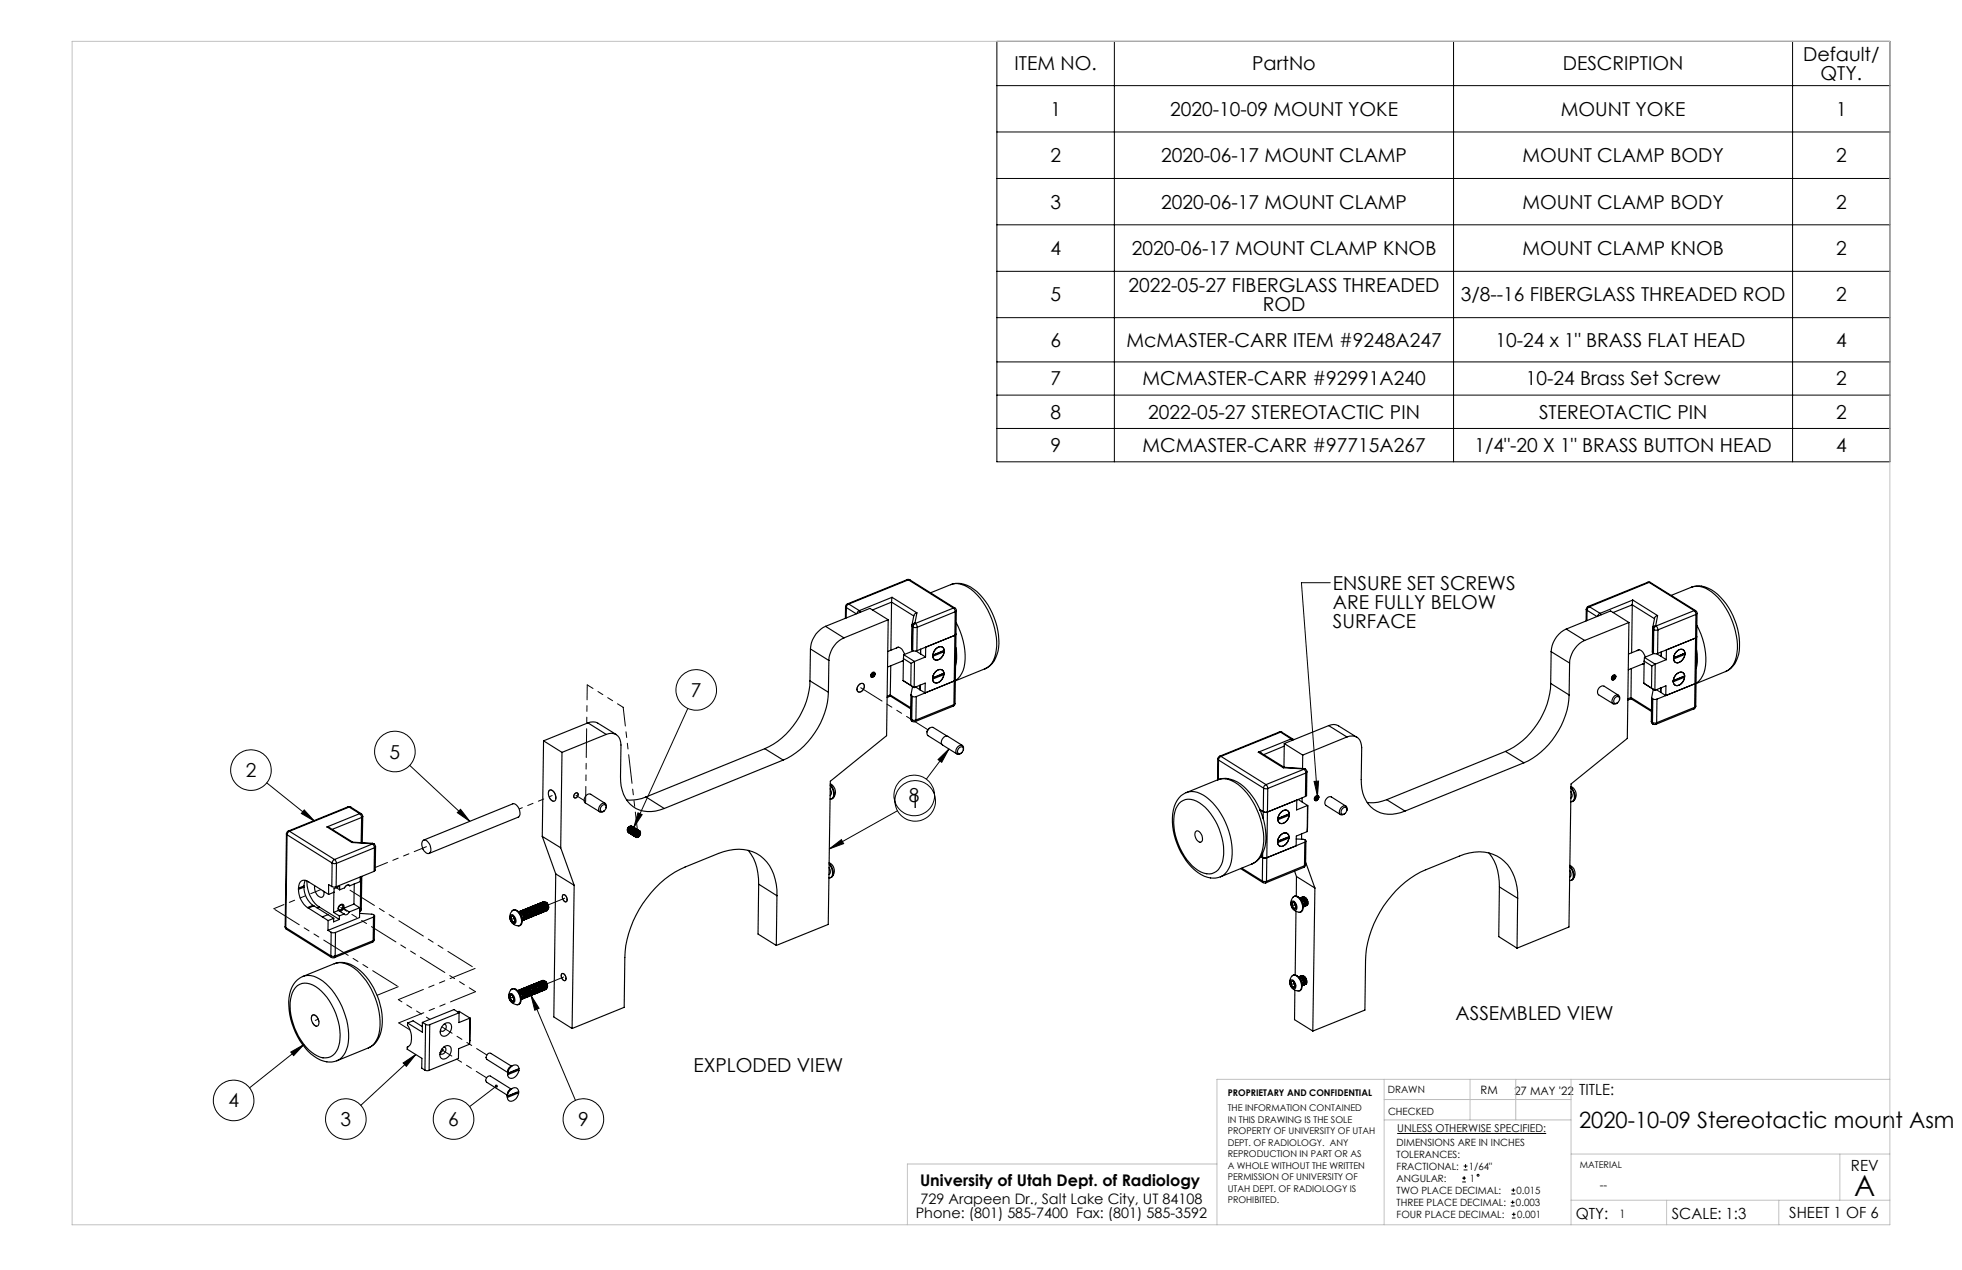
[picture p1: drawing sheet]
<svg xmlns="http://www.w3.org/2000/svg" width="432mm" height="279mm" viewBox="0 0 432 279" stroke-linecap="round" stroke-linejoin="round" font-family="sans-serif">
<g fill="none" stroke="#000" stroke-width=".22">
<path d="M219.4 9.1h196.5v92.5h-196.5zM219.4 18.8h196.5M245.3 9.1v92.5M319.9 9.1v92.5M394.5 9.1v92.5M219.4 29h196.5M219.4 39.3h196.5M219.4 49.5h196.5M219.4 59.7h196.5M219.4 69.9h196.5M219.4 79.6h196.5M219.4 86.9h196.5"/>
<path d="M219.4 94.3h196.5M292.8 128.2h-6.4l3.5 47M151.4 155.9l-11.9 26.1M58.7 172.2l10.5 8.5M67 178.2l2.2 2.5-2.9-1.7zM90.2 168.4l13.2 12.3M101.4 178l2 2.7-2.8-1.9zM140.4 178.8l.9 .4-1.8 2.8zM197.5 178.4l-15 8.4M206.4 167.1l2.4-2.3-1.5 2.9zM208.8 164.8l-4.9 6.6M289.2 171.9l1-.1-.3 3.4z"/>
<path d="M182.5 186.8l2.7-2.1 .5 .9zM116.9 219l1.7 2.8-.9 .4zM116.9 219l9.7 23.1M64 231.5l2.9-1.7-2.3 2.4zM66.9 229.8l-12 9.5M88.7 233.9l2.8-1.9-2.1 2.6zM91.5 232l-12.1 11.2M109.3 238.9l-5.9 4.6M307.5 249.4h32.8M321.8 259.2h.8M322.1 257.4h.9M322.1 256.5h.9"/>
<path d="M322.2 258.8v.8M322.5 256.1v.9M321.8 260h.8M332.5 265.3h.8M332.5 264.5h.8M332.6 262.7h.9M332.6 261.8h.9M332.7 268h.9M332.7 267.2h.9M332.9 264.1v.8M333.1 261.4v.9M333.2 266.7v.9"/>
<circle cx="153.2" cy="151.8" r="4.5"/>
<circle cx="55.2" cy="169.4" r="4.5"/>
<circle cx="86.9" cy="165.3" r="4.5"/>
<circle cx="201.2" cy="175" r="4.5"/>
<circle cx="201.4" cy="176.2" r="4.5"/>
<circle cx="51.4" cy="242.1" r="4.5"/>
<circle cx="76.1" cy="246.2" r="4.5"/>
<circle cx="99.8" cy="246.2" r="4.5"/>
<circle cx="128.4" cy="246.2" r="4.5"/>
<circle cx="325.3" cy="258.6" r=".2"/>
</g>
<g fill="none" stroke="#c0c0c0" stroke-width=".22">
<path d="M15.9 9.1h400v260.4h-400zM304.6 237.5v32M323.5 237.5v8.9M333.6 237.5v8.9M345.8 237.5v32M415.9 237.5h-148.1v32M267.8 256.1h-68.1v13.4M304.6 246.4h41.2M304.6 241.9h41.2M345.8 253.9h70.1M404.9 253.9v10.2M345.8 264.1h70.1"/>
<path d="M366.8 264.1v5.4M391.5 264.1v5.4"/>
</g>
<path d="M182.5 186.8l2.7-2.1 .5 .9zM67 178.2l2.2 2.5-2.9-1.7zM101.4 178l2 2.7-2.8-1.9zM140.4 178.8l.9 .4-1.8 2.8zM64 231.5l2.9-1.7-2.3 2.4zM88.7 233.9l2.8-1.9-2.1 2.6zM109 238.7a.34 .34 0 0 0-.1 .4 .34 .34 0 0 0 .5 .1 .34 .34 0 0 0 .1-.4l-.2 .1 .2-.2zM206.4 167.1l2.4-2.3-1.5 2.9zM116.9 219l1.7 2.8-.9 .4zM289.2 171.9l1-.1-.3 3.4z" fill="#000"/>
<g fill="none" stroke="#000" stroke-width=".25">
<path d="M181.7 137.8a5.8 5.8 0 0 0-3.3 5M181.7 137.8l4 2.5M186.1 133.5l.2 .2M186.1 133.5v2.5M186.3 133.7l2.2 1.3M186.3 133.7l-.1 2.3M186.5 132.9l-.2 .1-.2 .5M186.5 132.9h.3M186.8 132.9l-.3 .2-.2 .6M186.8 132.9l2.3 1.4M189.1 134.3l-.5 .7M189.1 134.3l.3 .4"/>
<path d="M195.5 136.3l-.4 25.6-12.4 10-.4 31.5-11.4 4.6M195.5 136.3l-9.8 4M195.5 136.3l-4-2.5-9.8 4M196.2 132.5l-.1 10.6M196.2 132.5l4.9 3M196.2 132.5l-4.2 1.7M196.3 131.4l-.1 1.1M196.3 131.4l5.5 3.4M196.3 131.4l-7.2 2.9M199.6 127.5l.6 .1M199.6 127.5l.3 .1M199.6 127.5l-13.1 5.4"/>
<path d="M199.9 127.6h.3M199.9 127.6l-13.1 5.3M199.9 127.6l9.9 6.2M200.2 127.6l9.9 6.2M200.7 137.5v.2M200.7 137.7l-.1 5.2 .2 .2M200.7 137.7l.1 .2M200.8 137.9h.1M200.8 137.9v5.2M200.9 137.9l1 .1M200.9 137.9v5.2M201.4 137.1l-.4 .3-.2 .5"/>
<path d="M201.4 137.1l-.5 .1-.2 .3M201.4 137.1v.1M201.4 137.2l.4 .3 .1 .5M201.4 137.2l-.4 .4-.1 .3M201.8 134.8l-.6 .5-.5 2.2M201.8 134.8l-.4 2.3M201.9 138l-.1 5.2M209.2 128.6a5.2 5.2 0 0 1 5.2 1.6 16.1 16.1 0 0 1 4.7 13.7 4.1 4.1 0 0 1-2.4 3.2M209.2 128.6l-4.4 1.8M209.3 128.6a5.4 5.4 0 0 1 5.7 1.5 15.3 15.3 0 0 1 4.6 13.2 5 5 0 0 1-2.9 3.8M209.8 133.8l.4 .8M209.8 133.8h.3"/>
<path d="M209.8 133.8l-8.4 3.4M210.1 133.8l.4 .5M210.2 134.6l-.3 20.4M210.2 134.6l-8.3 3.4M210.4 139.5l-.1 .2-8.5 3.5M210.4 137a14.5 14.5 0 0 1 1.6 10.5 4.6 4.6 0 0 1-1.7 2.3l6.4-2.7M210.5 134.3l-.3 .3M210.5 134.3l-.3 20.5M344.7 138.4a5.8 5.8 0 0 0-3.3 5M344.7 138.4l4.1 2.5M349.1 134.1l.2 .2M349.1 134.1v2.5"/>
<path d="M349.3 134.3l2.2 1.3M349.3 134.3v2.2M349.5 133.4l-.4 .7M349.5 133.4l.3 .1M349.8 133.5l-.3 .2-.2 .6M349.8 133.5l2.3 1.4M352.1 134.9l-.5 .7M352.1 134.9l.3 .4M358.5 136.9l-9.7 4M358.5 136.9l-.4 25.6-12.3 10-.5 31.4-11.4 4.7M358.5 136.9l-4-2.5-9.8 4M359.2 133.1l-.1 10.5"/>
<path d="M359.2 133.1l4.9 3M359.2 133.1l-4.2 1.7M359.3 132l-.1 1.1M359.3 132l5.5 3.4M359.3 132l-7.2 2.9M362.7 128.1l.6 .1M362.7 128.1h.2M362.7 128.1l-13.2 5.3M362.9 128.1l.4 .1M362.9 128.1l-13.1 5.4M362.9 128.1l10 6.2M363.3 128.2l9.9 6.1"/>
<path d="M363.7 138.1v.2M363.7 138.3l-.1 5.2 .2 .2M363.7 138.3l.2 .2M363.9 138.5h.1M363.9 138.5l-.1 5.2M364 138.5l.9 .1M364 138.5l-.1 5.2M364.4 137.7l-.3 .2-.2 .6M364.4 137.7l-.4 .1-.3 .3M364.4 137.7h.1M364.5 137.7l.2 .3 .2 .6M364.5 137.7l-.4 .3-.1 .5"/>
<path d="M364.8 135.4l-.4 .2-.2 .3-.5 2.2M364.8 135.4l-.4 2.3M364.9 138.6l-.1 5.2M372.3 129.2a5.1 5.1 0 0 1 5.1 1.6 16.1 16.1 0 0 1 4.7 13.7 4.3 4.3 0 0 1-2.3 3.2M372.3 129.2l-4.5 1.8M372.3 129.2a5.8 5.8 0 0 1 6.3 2.2 15.1 15.1 0 0 1 4.1 12.5 5.1 5.1 0 0 1-2.9 3.8M372.9 134.3l.3 .9M372.9 134.3h.3M372.9 134.3l-8.4 3.4M373.2 134.3l.3 .6M373.2 135.2l-.2 20.4M373.2 135.2l-8.3 3.4"/>
<path d="M373.5 137.6a14.5 14.5 0 0 1 1.5 10.5 4.3 4.3 0 0 1-1.7 2.2M373.5 134.9l-.3 .3M373.5 134.9l-.3 20.4M129.4 159a2.54 2.54 0 0 1 2.2 .1l4 2.5M129.4 159l4 2.6M129.4 159l-9.8 4M178.3 149.8a17.5 17.5 0 0 1-10 14.9M178.3 149.8l4 2.5M178.4 142.8l4 2.5M178.4 142.8l-.1 7M182.3 152.3a17.6 17.6 0 0 1-9.9 14.9M182.4 145.3l-.1 7"/>
<path d="M185.7 140.3a5.8 5.8 0 0 0-3.3 5M189 150.7a.66 .66 0 0 1 .9-.3 .66 .66 0 0 1 .3 .9l-.2 .4a.71 .71 0 0 1-.7 .6 .71 .71 0 0 1-.7-.6v-.4zM191.7 148.6l.2 .2M191.8 148.2a.46 .46 0 0 1 .8-.1 .62 .62 0 0 1-.2 .7 .62 .62 0 0 1-.7 0zM191.8 148.4l-.1 .2M191.8 148.6h-.1M192 148.4l-.2 .2M192 148.4l.3 .3M192.1 148.1l-.3 .5M192.2 148l.2 .2M192.2 148l-.3 .2-.2 .4M192.2 148l-.3 .1"/>
<path d="M192.3 148.7l-.4 .1M192.4 148.2l-.1 .5M192.4 148.2l-.3-.2-.1 .4M192.6 148.3a.91 .91 0 0 1-.9 .7M195.9 152.9l.1 .2M195.9 152.9l4.5 2.8M195.9 152.9l-.6 .3M196 153.1l4.4 2.9M196 153.1l-.8 .4M196 146.5l-.1 6.4M197.3 142.6a1 1 0 0 1 1.5 .7l.3 .7M197.7 142.4l-2.3 .9"/>
<path d="M198.8 149.7l2.4 1.6M198.8 149.7v.1M198.8 145.4l-.3 .1M198.8 145.3l-3.5 1.5M198.8 144.9l1.7 1M198.8 144.9v4.8M198.9 144l-.1 .9M198.9 144l2.4 1.5M200.4 158.1l.3 .5M200.4 158.1l.2 .2M200.5 152.9l-.1 5.2M200.5 145.9l-.1 4.9 .8 .5"/>
<path d="M200.6 158.3l.1 .3M200.6 158.3l.1 .1M200.6 153.1v5.2M200.6 153.1l.1 .1M200.7 158.4h.9M200.7 158.4l.1 .3M200.7 153.2h.9M200.7 158.6l.1 .1M200.7 153.2v5.2M200.8 143.1h.1M200.8 158.7l.6 .1M200.8 151.1l-.3 1.8 .1 .2"/>
<path d="M200.9 143.1l.9 .1M201 143.2l-2.1 .8M201.2 151.3l2.4-1v2.1M201.3 145.5l-.1 5.8M201.3 145.5l-.8 .4M201.5 151.1l1 .7M201.6 158.4l-.2 .4M201.6 143.2l1 .7M201.6 153.2v5.2M202.5 151.8l1.1 .6M202.5 150.7v1.1M202.6 143.9l1.1 .6"/>
<path d="M202.6 142.8v1.1M203.7 144.5l-2.4 1M203.7 142.4v2.1M205.2 149.1v.1M205.2 149.2v.2M205.3 144.1v.1M205.3 144.2v.2M205.8 147.9a1.07 1.07 0 0 1 1.6-.5 1.07 1.07 0 0 1 .1 1.6 1.47 1.47 0 0 1-2 1 1.7 1.7 0 0 1 .3-2.1zM205.8 147.9a1.03 1.03 0 0 1 1.1-.6 1.03 1.03 0 0 1 .9 .8l-2.6 1 .1-.4zM205.8 142.9a1.08 1.08 0 0 1 1-.6 1.08 1.08 0 0 1 1 .6 2 2 0 0 1-2 2.3 1.49 1.49 0 0 1 0-2.3zM205.9 142.8a1.02 1.02 0 0 1 1-.6 1.02 1.02 0 0 1 .9 .9l-2.5 1zM207.3 148.3v.1"/>
<path d="M207.3 148.4h.4M207.3 148.4l-2.1 .8M207.4 143.3h.1M207.4 143.3l.4 .1M207.4 143.3l-2.1 .9M207.7 148.4a1.67 1.67 0 0 1-2.2 1.7l-.3-.7M207.7 148.4l-2.5 1M207.8 143.4a1.64 1.64 0 0 1-2.2 1.6l-.3-.6M207.8 143.4l-2.5 1M209.8 155.4l-8.4 3.4M209.9 155l-.1 .4M209.9 155l-8.3 3.4"/>
<path d="M210 149.8l-6.4 2.6M210 149.8l-8.4 3.4M210.2 154.8l-.1 .3-.3 .3M210.2 154.8l-.3 .2M210.3 149.6l-.3 .2M210.4 142.4l.1 2.6-.2 1.5M292.4 159.6a2.25 2.25 0 0 1 2.2 .1l4 2.5M292.4 159.6l4 2.5M292.4 159.6l-9.8 4M341.3 150.4a17.5 17.5 0 0 1-10 14.9M341.3 150.4l4 2.5M341.4 143.4l4 2.5"/>
<path d="M341.4 143.4l-.1 7M345.3 152.9a17.7 17.7 0 0 1-9.9 14.9M345.4 145.9l-.1 7M348.8 140.9a5.9 5.9 0 0 0-3.4 5M354.8 149.2l.2 .2M354.8 149v.2M354.8 149.2h.1M355 148.6l.3-.2a.59 .59 0 0 1 .2 .9 .59 .59 0 0 1-.8 .1v-.4zM355 149l-.2 .2M355 149l.3 .2M355.1 148.7l-.3 .5M355.2 148.6l.3 .2"/>
<path d="M355.2 148.6l-.3 .2-.1 .4M355.2 148.6l-.2 .1M355.3 149.2l-.3 .2M355.5 148.8l-.2 .4M355.5 148.8l-.4-.2-.1 .4M355.6 153.4l.2-.2a.46 .46 0 0 1 .6 .6v.3a.68 .68 0 0 1-.5 .6 .68 .68 0 0 1-.7-.2v-.6zM355.6 148.9a.81 .81 0 0 1-.8 .6M356.2 153l-3.2-2a1.23 1.23 0 0 0-1.2 .5 1.23 1.23 0 0 0 0 1.4l3.2 1.9M356.4 153.9a.7 .7 0 0 0-.3-1 .7 .7 0 0 0-.9 .4l-.2 .3a.74 .74 0 0 0-.2 .9 .74 .74 0 0 0 .9 .3l.3-.2M359 153.5v.2M359 153.5l4.5 2.8M359 153.5l-.8 .2"/>
<path d="M359 153.7l4.5 2.8M359 153.7l-.8 .3M359 147.1v6.4M360.3 143.2a.96 .96 0 0 1 1.5 .6l.3 .8M360.8 142.9l-2.4 1M361.8 150.3l1.7 1.1M361.8 150.3l2.4 1.6M361.8 146l-.3 .1M361.8 145.9l-3.4 1.5M361.8 145.5l1.7 1M361.8 145.5v4.8M361.9 144.6l-.1 .9"/>
<path d="M361.9 144.6l2.4 1.5M363.4 158.7l.3 .5M363.4 158.7l.2 .2M363.5 151.4l.7 .5M363.5 153.5l-.1 5.2M363.5 146.5v4.9M363.6 158.9l.1 .3M363.6 158.9h.1M363.6 153.7v5.2M363.6 153.7l.1 .1M363.7 158.9l.9 .1M363.7 158.9l.1 .4"/>
<path d="M363.7 153.8h1M363.7 159.2l.1 .1M363.7 153.8v5.1M363.8 143.7h.1M363.8 159.3h.6M363.9 151.6l-.4 1.9 .1 .2M363.9 143.7l.3 .1h.6M364 143.8l-2.1 .8M364.2 151.9l2.4-1v2.1l-1.1-.7M364.3 146.1l-.1 5.8M364.3 146.1l-.8 .4M364.5 151.7l1 .6"/>
<path d="M364.6 159l-.2 .3M364.6 143.8l1 .6M364.7 153.8l-.1 5.2M365.5 151.3v1M365.6 144.4l1.1 .7M365.6 143.4v1M366.7 145.1l-2.4 1M366.7 143v2.1M368.3 149.7v.1M368.3 149.8l-.1 .2M368.3 144.7h.1M368.3 144.7v.3"/>
<path d="M368.8 148.5a1.08 1.08 0 0 1 1-.6 1.08 1.08 0 0 1 .9 .6 1.95 1.95 0 0 1-1.9 2.3 1.45 1.45 0 0 1 0-2.3zM368.8 148.4a1.02 1.02 0 0 1 1.1-.6 1.02 1.02 0 0 1 .9 .9l-2.5 1zM368.9 143.5a1.03 1.03 0 0 1 .9-.7 1.03 1.03 0 0 1 1 .7 1.94 1.94 0 0 1-2 2.3 1.45 1.45 0 0 1 .1-2.3zM369.2 143.1a.92 .92 0 0 1 1-.2 .92 .92 0 0 1 .6 .8l-2.5 1a2.36 2.36 0 0 1 .9-1.6zM370.3 148.9h.1M370.3 148.9l.4 .1M370.3 148.9l-2 .9M370.4 143.9h.1M370.4 143.9l.4 .1M370.4 143.9l-2.1 .8M370.7 149a1.64 1.64 0 0 1-2.2 1.6l-.3-.6M370.7 149l-2.5 1"/>
<path d="M370.8 144a1.94 1.94 0 0 1-1.9 1.8l-.3-.2-.3-.6M370.8 144l-2.5 1M372.8 156l-8.4 3.3M373 155.6l-.2 .4M373 155.6l-8.4 3.4M373 150.4l-8.3 3.4M373.2 155.3l-.1 .4-.3 .3M373.2 155.3l-.2 .3M373.3 150.2l-.3 .2zM373.4 142.9l.2 2.7-.3 1.5M373.4 140.1l-.2 .3-8.4 3.4M379.8 147.7l-6.5 2.7"/>
<path d="M76.6 177.5l.6 .1M76.6 177.5l.2 .1M76.6 177.5l-13.2 5.3M76.8 177.6h.4M76.8 177.6l-13.1 5.3M76.8 177.6l2.4 1.4M77.2 177.6l2.3 1.4M79.2 179l.4 .8M79.2 179h.3M79.2 179l-7.2 2.9M79.5 179l.3 .6M79.6 179.8l-6.5 2.7"/>
<path d="M79.6 179.8l-.1 5.6M79.8 179.6l-.2 .2M79.8 179.6l-.1 5.8M119.6 163l4.1 2.5M119.6 163l-.3 21M120.9 173.9a1.37 1.37 0 0 1 1.4 1.7 .57 .57 0 0 1-.3 .6 .57 .57 0 0 1-.7-.2l-.4-.6-.2-.7zM123.7 165.5l-.3 21M126.6 174.6l.3-.2a.59 .59 0 0 1 .2 .8 .59 .59 0 0 1-.8 .2v-.4zM132.5 177.2a.52 .52 0 0 1 .8 0 .96 .96 0 0 1-1 1.3 .82 .82 0 0 1 .2-1.3zM133.2 176.7a1.17 1.17 0 0 0-1.2 .6 1.17 1.17 0 0 0 .1 1.4l.6-.1 .3-.2M133.2 176.7l.3 .5-.1 .5M133.2 176.7l-3.2-2a1.24 1.24 0 0 0-1.2 .6 1.24 1.24 0 0 0 0 1.3l3.2 2"/>
<path d="M133.4 161.6a2.22 2.22 0 0 1 2.4 .1 2.22 2.22 0 0 1 .9 2.2l-.1 7a6.9 6.9 0 0 0 5 7.5 8 8 0 0 0 4.6-.5M133.4 161.6l-9.7 3.9M142.2 175.3a8.5 8.5 0 0 1-4.3 .7M142.2 175.3l4 2.6M168.3 164.7l4.1 2.5M168.3 164.7l-26.1 10.6M172.4 167.2l-26.2 10.7M182.7 172.8a2.33 2.33 0 0 1 .4 2.9l-.4 .1M182.7 173.5v.1a1.01 1.01 0 0 1 0 1.4M182.7 172.4a1.97 1.97 0 0 1 .7 3.1M182.7 172.6a2.52 2.52 0 0 1 .6 3l-.3 .2M204.5 160.2l-.5 .8"/>
<path d="M208.4 161.9l-3-1.8a1.15 1.15 0 0 0-1.2 .5 1.15 1.15 0 0 0 .1 1.3l3 1.9M211 164.7a.59 .59 0 0 1 1-.1l-.1 .5a.67 .67 0 0 1-.4 .7 .67 .67 0 0 1-.8-.2zM211.8 164l-3.2-2a1.22 1.22 0 0 0-1.2 .6 1.22 1.22 0 0 0 0 1.3l3.2 2M212 165a.72 .72 0 0 0-.3-1 .72 .72 0 0 0-1 .3 1.06 1.06 0 0 0 0 1.6l.9-.2M259.5 176.8a3.3 3.3 0 0 1 4.4-.2 13.4 13.4 0 0 1 5.2 12.9 3.3 3.3 0 0 1-5.4 2 13.5 13.5 0 0 1-5.1-13l.2-.6zM259.9 175a3.9 3.9 0 0 1 5-.1 15.6 15.6 0 0 1 6.1 14.8 4.1 4.1 0 0 1-3.5 3.5 7.8 7.8 0 0 1-6.5-3.9 14.5 14.5 0 0 1-2.6-11.9 5.7 5.7 0 0 1 1.5-2.4zM261.1 174.4l6.9-2.8a5 5 0 0 1 5.2 1.5 16.1 16.1 0 0 1 4.7 13.7 4.3 4.3 0 0 1-2.4 3.3M268 167l.2 .2M268 167v4.6M268 171.6a5.9 5.9 0 0 1 6.4 2.1 15.2 15.2 0 0 1 4 12.5 5 5 0 0 1-2.9 3.9M268.2 167.2l9.9 6.2M268.2 167.2l-.1 4.3"/>
<path d="M268.4 166.4l-.4 .6M268.4 166.4h.3M268.7 166.4l-.4 .3-.1 .5M268.7 166.4l9.9 6.2M276.9 165.5l.6 .1 5.1 3.2M276.9 165.5l5.5 3.4M277.3 178.2l.7 .4M278 178.6h.9M278 178.6v1.5M278.1 173.4l.9 .1M278.1 173.4l-.1 5.2M278.6 172.6l.4 .9"/>
<path d="M278.6 172.6l-.3 .2-.2 .6M279 173.5l-.3 20.4M281.6 161l.6 .1M281.6 161l.2 .1M281.6 161l-13.2 5.4M281.8 178.8a1.03 1.03 0 0 1 1-.6 1.03 1.03 0 0 1 .9 .8l-2.5 1.1zM281.8 161.1h.4M281.8 161.1l-13.1 5.3M281.8 161.1l2.4 1.5M281.9 178.7a1.01 1.01 0 0 1 1.5-.4 1.01 1.01 0 0 1 .2 1.5 1.42 1.42 0 0 1-2.2 1.1 1.82 1.82 0 0 1 .5-2.2zM282.2 161.1l2.3 1.5M282.4 168.9l4.5 .3"/>
<path d="M282.6 168.8l-.2 .1M282.6 168.8l4.3 .3M282.6 163.6l4.1 2.5M282.6 163.6v5.2M282.6 164.1l-4.5 1.9M283.3 179.3l.4 .1M283.3 179.3l-2.1 .8M283.3 179.2v.1M283.7 179.4a1.94 1.94 0 0 1-1.9 1.8l-.5-.5-.1-.4M283.7 179.4l-2.5 .9M284.2 162.6l.2 .3M284.2 162.6h.3"/>
<path d="M284.2 162.6l-7.3 2.9M284.5 162.6l.2 .2M285.7 175.9l2.1 1.3M286.6 175.5v.9M286.7 166.1v3M286.9 169.2h.3M286.9 169.2h.1M286.9 169.1l.3 .1M286.9 169.1v.1M287 169.2l.3 .5 .1 .4M287 169.2h.3M287 169.2l-8.4 3.4"/>
<path d="M287.2 169.2h.1M287.3 169.2l.3 .6M287.3 175.2l-8.4 3.4M287.4 170.1l-8.4 3.4M287.4 170.1l-.1 5.1M287.6 169.8l-.1 5.3-.2 .1M287.6 169.8l-.2 .3M287.8 177.2l-2.4 1v-2.2l-6.5 2.6M287.8 177.2l-.1 5.8M289.3 175.9l.2 .2M289.3 175.4v.4l.2 .3M289.4 175.6l.1 .4"/>
<path d="M289.4 175.3a.46 .46 0 0 1 .7-.2 .46 .46 0 0 1 0 .7 .43 .43 0 0 1-.4 .3 .43 .43 0 0 1-.4-.1zM289.5 175.7l.3 .2M289.6 175.2l-.2 .4M289.6 175.5l-.3 .2h.2M289.6 175.5l-.1 .2M289.7 175.2l-.1 .3M289.7 175.2l.1 .1M289.8 175.3l.3 .2M289.8 175.3l-.2 .2M289.8 175.9l-.3 .1M289.9 175.2l.2 .3M289.9 175.2h-.3"/>
<path d="M290.1 175.5l-.3 .4M290.2 175.1a.68 .68 0 0 1-.7 1M295.5 177.8l.5-.2a.78 .78 0 0 1 .3 1.1 .78 .78 0 0 1-1.1 .2 .97 .97 0 0 1 .3-1.1zM296.2 177.3a1.17 1.17 0 0 0-1.2 .6 1.17 1.17 0 0 0 .1 1.4l.9-.3M296.2 177.3l.3 .5-.1 .5M296.2 177.3l-3.2-2a1.21 1.21 0 0 0-1.2 .6 1.21 1.21 0 0 0 0 1.3l3.2 2M296.4 162.1a2.22 2.22 0 0 1 2.4 .2 2.22 2.22 0 0 1 .9 2.2l-.1 7a6.9 6.9 0 0 0 5 7.5 7.7 7.7 0 0 0 4.6-.6M296.4 162.1l-9.7 4M305.2 175.9a8.5 8.5 0 0 1-4.3 .7M305.2 175.9l4 2.5M331.3 165.3l4.1 2.5M331.3 165.3l-26.1 10.6"/>
<path d="M335.4 167.8l-26.2 10.6M345.7 173.4a2.38 2.38 0 0 1 .4 2.9l-.4 .1M345.7 173.2a2.65 2.65 0 0 1 .8 2.8l-.5 .4M345.7 174.1l.1 .1a.95 .95 0 0 1-.1 1.4M345.8 173a2.02 2.02 0 0 1 .6 3.1M63 183.4l.2 .3M63 183.4l-.2 20.5M63.2 183.7l9.9 6.2M63.2 183.7l-.3 20.4M63.4 182.8l-.4 .6M63.4 182.8l.3 .1M63.7 182.9l-.4 .3-.1 .5"/>
<path d="M63.7 182.9l9.9 6.2M65.7 195.4a1.39 1.39 0 0 1 1.6-1.7l5 3.1M65.7 195.7a5.1 5.1 0 0 0 2 4M65.7 195.4v.3M66.9 195.2a5.1 5.1 0 0 0 2 4M66.9 194.9l-1.2 .5M66.9 195.2l-1.2 .5M66.9 194.9v.3M67.2 193.7l-.3 1.2M67.6 193.8a6.6 6.6 0 0 0 2.6 5.7M67.7 199.7l.2 .1M67.9 199.8l3 1.9"/>
<path d="M68.9 199.2l-1.2 .5M68.9 199.2l.2 .1M69.1 199.3l-1.2 .5M69.1 199.3l3.1 1.9M69.3 194.9a2.16 2.16 0 0 0 1.5 2.5 1.06 1.06 0 0 0 .5-1.3M70.2 199.5l4.5 2.8M70.2 199.5l-.5 .2M72 181.9l.6 .2 5 3.2M72 181.9l5.4 3.4M73 195.1h1M73 195.1l-.7-.5v2.2M73.1 189.9h.9"/>
<path d="M73.1 189.9l-.1 5.2M73.5 196.3l-.1 4.4M73.5 196.3l-1.2 .5M73.6 189.1l.4 .4v.4M73.6 189.1l-.4 .3-.1 .5M74 195.3l.8 .5M74 189.9v5.2M74.6 199.4a.46 .46 0 0 1 .7-.3 .46 .46 0 0 1 0 .8 .46 .46 0 0 1-.8 .1zM74.8 195.8v-.8l-1.3 .5v.8M75.6 199.8a.6 .6 0 0 0-.2-.9 1.02 1.02 0 0 0-.9 1.4M75.6 199.8l-.4 .5-.4 .2M75.6 199.8l1.3 .8"/>
<path d="M76.7 194.7l.3 .2M77 194.9a.73 .73 0 0 0-1.2 .4l-1 .5M77.4 185.3l4.5 .3M77.6 185.3h-.2M77.6 185.3l4.3 .2M77.9 198.9l-2.3 .9M77.9 198.9l1.3 .8M78 194.5l-.1 4.4M79.2 199.7l-.1 2.2-6.9 2.8M79.2 199.7l-2.3 .9M79.3 192.9v1.1l-2.3 .9M79.4 192.9l-.1 7.4"/>
<path d="M79.5 200v.3l-.3 .3 .1-.3M79.5 200l-.2 .3M79.6 192.8l-.1 7.2M81.9 185.5l.3 .1M81.9 185.5v.1M81.9 185.6h.3M81.9 185.6l.1 .1M82 185.7l.2 .2 .2 .6M82 185.7h.3M82 185.7l-8.4 3.4M82.2 185.6l.1 .1M82.3 185.7l.4 .6"/>
<path d="M82.3 191.7l-8.3 3.4M82.4 186.5l-8.4 3.4M82.4 186.5l-.1 5.2M82.7 186.3l-.1 5.2-.3 .2M82.7 186.3l-.3 .2M93 185a.7 .7 0 0 1 1.2 .2 1.74 1.74 0 0 1 .2 2.6 2.02 2.02 0 0 1-1.4-2.8zM93.2 184.8l19.7-8a1.91 1.91 0 0 1 1.5 2.4l-.3 .6-19.7 7.9M115.8 200a1.17 1.17 0 0 1 .9 1.8M115.8 199.9l-.1 .1M116 199.9v-.1a1.26 1.26 0 0 1 1.1 1.9h-.3M116.1 199.8a1.24 1.24 0 0 1 1 1.9M116.3 199.8v-.1a1.26 1.26 0 0 1 1.1 1.8l-.2 .1"/>
<path d="M116.4 199.7h.1M116.5 199.7a1.21 1.21 0 0 1 .9 1.8M116.6 199.6a1.13 1.13 0 0 1 1.2 .5 1.13 1.13 0 0 1-.1 1.3h-.2M116.7 199.5h.1M116.8 199.6a1.2 1.2 0 0 1 .9 1.8M116.9 199.5a1.17 1.17 0 0 1 1.2 .5 1.17 1.17 0 0 1 0 1.3h-.3M117.1 199.4a1.2 1.2 0 0 1 .9 1.9M117.1 199.4h.1M117.3 199.4v-.1a1.26 1.26 0 0 1 1.2 1.6l-.4 .3M117.4 199.3a1.19 1.19 0 0 1 .9 1.9M117.4 199.2v.1M117.6 199.2a1.26 1.26 0 0 1 1.1 1.8h-.2"/>
<path d="M117.7 199.1a1.21 1.21 0 0 1 1 1.9M117.9 199.1a1.13 1.13 0 0 1 1.2 .5 1.13 1.13 0 0 1-.1 1.3h-.2M118 199a1.24 1.24 0 0 1 1 1.9M118.3 199a1.14 1.14 0 0 1 1.1 .5 1.14 1.14 0 0 1 0 1.2l-.3 .1M118.4 198.9a1.2 1.2 0 0 1 .9 1.8M118.4 198.9h.1M118.6 198.8a1.16 1.16 0 0 1 1.1 .6 1.16 1.16 0 0 1 0 1.2l-.2 .1M118.7 198.8a1.24 1.24 0 0 1 1 1.8l-.1 .1M118.9 198.7v-.1a1.26 1.26 0 0 1 1.1 1.9h-.2M119 198.6h.1M119.1 198.6a1.24 1.24 0 0 1 .9 1.9M119.2 198.6a1.15 1.15 0 0 1 1.2 .5 1.15 1.15 0 0 1 0 1.2l-.3 .1"/>
<path d="M119.3 198.5a1.24 1.24 0 0 1 1 1.8M119.3 184l4.1 2.5M119.3 184l3 8.3M119.6 198.4a1.11 1.11 0 0 1 .9 1.7M120.2 198.5l.1 .1M120.3 198.6h.1M120.3 198.6l.3 .4 .1 .8M122.3 192.3l4.1 2.5M122.3 192.3l-.4 31.4 4 2.6M123.4 186.5l3 8.3M123.9 196.9a.98 .98 0 0 1 .7 1.5 .99 .99 0 0 1-.7-1.5zM126.4 194.8l-.5 31.5"/>
<path d="M138.4 181.9l-.3 .6M138.6 183.3h.1M138.6 181.8l-.5 .6v.6M139 181.7a.9 .9 0 0 0-.6 1.5 .89 .89 0 0 1-.1-1 .89 .89 0 0 1 .8-.4l.1 .2M139.2 183.8h.1M139.3 181.9a.87 .87 0 0 0-.9 .5 .87 .87 0 0 0 .2 .9M139.3 181.9h.1M139.5 182.1a.75 .75 0 0 0-.9 0 .75 .75 0 0 0-.2 .9l.2 .3M139.5 183.9h.1M139.6 182.1a.69 .69 0 0 0-1 .7v.5l.2 .2a.89 .89 0 0 1-.1-1 .89 .89 0 0 1 .8-.5l.2 .2M139.8 182.2a.83 .83 0 0 0-.9 .4 .83 .83 0 0 0 .1 1 .89 .89 0 0 1-.1-.9 .89 .89 0 0 1 .8-.5l.2 .2M139.9 184.2h.1"/>
<path d="M139.9 182.3a.87 .87 0 0 0-.8 .5 .87 .87 0 0 0 .1 1M140 182.3v.1M140 183.4l.2-.2a.4 .4 0 0 1 .4-.2 .4 .4 0 0 1 .3 .3l-.1 .5-.4 .3M140 183.4a.51 .51 0 0 1 .8-.5 .51 .51 0 0 1 0 .9l-.6 .5M140 183.4v.4l.2 .2M140.1 183.7l.1 .3M140.1 182.5v-.1a.8 .8 0 0 0-1 .4 .8 .8 0 0 0 .2 1M140.2 184l.2 .1M140.2 182.5a.81 .81 0 0 0-.9 .4 .81 .81 0 0 0 .2 1M140.3 183.1l-.3 .5 .2 .4M140.3 183.7l.2 .2M140.3 182.6a.72 .72 0 0 0-.8 .1 .72 .72 0 0 0-.2 .8l.2 .4"/>
<path d="M140.3 183.2l-.2 .5M140.4 184.1l-.2 .2M140.4 182.6a.86 .86 0 0 0-.8 .4 .86 .86 0 0 0 .1 1M140.5 183.3l-.4 .4h.2M140.5 183.3l.3 .2M140.5 183.3l-.2 .4M140.5 182.8a.72 .72 0 0 0-.8 0 .72 .72 0 0 0-.2 .9l.2 .3M140.5 183.9l-.3 .1M140.7 182.7h.1M140.7 182.7a.85 .85 0 0 0-.9 .5 .85 .85 0 0 0 .1 1M140.7 183.2l.1 .3M140.7 183.2h-.4"/>
<path d="M140.8 183l-.1-.3a.82 .82 0 0 0-.9 .6 .82 .82 0 0 0 .4 1M140.8 183.5l-.3 .4M164.7 187.1a10.8 10.8 0 0 1 2.3 7.4M167 194.5l4 2.6M167 194.5l-.2 11 4.1 2.5M171 197.1a9.8 9.8 0 0 0-4.5-9.4 9.9 9.9 0 0 0-8.3 0l-7.4 3a23.5 23.5 0 0 0-12.8 16l-.3 1.3-.2 2.7-.1 10.9-11.5 4.7M171 197.1l-.1 10.9M182.5 190.9l.2 .4a.87 .87 0 0 1-.2 1.1M182.5 189.8a2.02 2.02 0 0 1 .6 3.1M182.5 190.1a2.44 2.44 0 0 1 .4 2.9l-.5 .1M182.5 189.9a2.73 2.73 0 0 1 .7 2.9l-.4 .3M263.1 183.1a.75 .75 0 0 1 .8-.2 .75 .75 0 0 1 .5 .6l.2 .8a.63 .63 0 0 1-.1 .8 .63 .63 0 0 1-.9-.1l-.6-1z"/>
<path d="M273.1 191.1l4.9 3.1M273.3 191l4.5 2.8M275.5 190.1l-6.9 2.8M277.5 188.4l.4 .2M277.8 193.8l.9 .1M277.8 193.8l.2 .4M277.9 188.6l.9 .1M277.9 188.6l-.1 5.2M277.9 187.7v.9M278 194.2h.6M278.7 193.9l-.1 .3M281.2 185.1h.1"/>
<path d="M281.2 185.1v.3M281.2 180.1h.1M281.2 180.1v.2M281.7 183.8a1.02 1.02 0 0 1 1.1-.6 1.02 1.02 0 0 1 .9 .9l-2.5 1zM281.9 183.7a1.02 1.02 0 0 1 1.4-.4 1.02 1.02 0 0 1 .3 1.5l-.2 .4a1.32 1.32 0 0 1-2.1 .7 1.82 1.82 0 0 1 .6-2.2zM283.2 184.3l.5 .1M283.2 184.3l-2 .8M283.2 184.3h.1M283.7 184.4a1.94 1.94 0 0 1-2 1.8l-.3-.2-.2-.6M283.7 184.4l-2.5 1M284.2 198.4l.2-.1a1.25 1.25 0 0 1 .8 1.9 1.3 1.3 0 0 1-1-1.8zM284.3 199.3l.5 .6"/>
<path d="M284.4 198.6l-.1 .7M284.7 197.3a1.53 1.53 0 0 1 1.8 1.5 1.28 1.28 0 0 1-.6 1.9 2 2 0 0 1-1.7-1.3 2 2 0 0 1 .5-2.1zM284.8 198.6a1.01 1.01 0 0 1 .4 1.2M284.8 198.6l-.3-.1-.1 .1M284.8 198.6h-.4M284.8 198.6h.1M284.8 197.2h.1a1.93 1.93 0 0 1 1.9 2 1.08 1.08 0 0 1-.6 1.5M284.9 191.6l.4 1.2M285 199l.3 .5M285 198.7v.3M285 199l-.7 .3M285.2 199.8l-.2 .2-.2-.1"/>
<path d="M285.2 199.8l-.4 .1M285.3 199.6l-.1 .2M285.3 184.6l1.8 .1a.27 .27 0 0 1 .3 .3 .27 .27 0 0 1-.2 .3M285.3 199.7l-.5 .2M285.3 192.8l4.1 2.6M285.3 192.8v4.3M286 197.6a1.26 1.26 0 0 1 1 1.9h-.2M286 197.6h.1M286 197.6a1.19 1.19 0 0 1 .9 1.9M286.2 197.8a1.56 1.56 0 0 1 .6 1.6M286.2 197.6a1.14 1.14 0 0 1 1.2 .5 1.14 1.14 0 0 1-.1 1.2l-.2 .1M286.3 197.4h.1"/>
<path d="M286.3 197.4a1.2 1.2 0 0 1 1 2M286.5 183.4v1.2M286.5 197.4a1.13 1.13 0 0 1 1.2 .5 1.13 1.13 0 0 1 0 1.3h-.3M286.7 197.3h-.1M286.7 197.3a1.17 1.17 0 0 1 .9 1.9M286.9 190.8l-8.3 3.4M287.1 190.5l-.2 .3M287.1 190.5l-8.4 3.4M287.2 185.3l-.1 5.2M287.2 185.3l-8.4 3.4M287.2 197.4l.5 .5 .1 .5M287.3 190.2l-.4 .6"/>
<path d="M287.3 190.2l-.2 .3M287.4 189.8l2 5.6M287.4 185l-.1 5.2M287.6 199.2h.1M287.7 183l-2.4 .9v2.2l-6.5 2.6M289.4 195.4l-.5 31.4M327.7 187.6a10.9 10.9 0 0 1 2.3 7.5M330 195.1l4 2.5M330 195.1l-.2 11 4.1 2.5M334 197.6a9.8 9.8 0 0 0-4.5-9.3 9.5 9.5 0 0 0-8.3 0l-7.4 3a23.3 23.3 0 0 0-13.3 19.9l-.1 11-11.5 4.6M334 197.6l-.1 11M345.5 191.5l.3 .7-.1 .6-.2 .2"/>
<path d="M345.5 190.4a1.97 1.97 0 0 1 .6 3.1M345.5 190.7a2.43 2.43 0 0 1 .4 2.9l-.5 .1M345.5 190.5a2.52 2.52 0 0 1 .5 3.1l-.2 .1M62.8 203.9l.2 .5M62.8 203.9l.1 .2M62.9 204.1l.1 .3M62.9 204.1l9.9 6.2M63 204.4l10 6.2M65 217.3a3.3 3.3 0 0 1 4.5-.2 13.4 13.4 0 0 1 5.1 12.9 3.2 3.2 0 0 1-5.4 2 13.3 13.3 0 0 1-5.1-13l.2-.6zM65.5 215.5a3.7 3.7 0 0 1 4.9-.1 15.6 15.6 0 0 1 6.1 14.7 4 4 0 0 1-5.9 3.1 13.6 13.6 0 0 1-6.6-8.9 9.3 9.3 0 0 1 1-8.3zM70.9 201.7l1.3 .8M72.2 204.7l.7 .4"/>
<path d="M72.2 201.2l-1.3 .5M72.2 201.2l1.2 .8M72.2 202.5v2.2M72.8 210.3h1M72.8 210.3l.2 .3M72.9 205.1h.9M72.9 205.1l-.1 5.2M73 210.6l.6 .1M73.4 200.7l1.3 .8M73.4 202l-1.2 .5M73.4 202v.8l1.3-.5M73.6 212a5.2 5.2 0 0 1 5.1 1.6 16.1 16.1 0 0 1 4.7 13.7 4.3 4.3 0 0 1-2.3 3.2"/>
<path d="M73.6 212l-7 2.8M73.6 212a5.4 5.4 0 0 1 5.7 1.5 14.7 14.7 0 0 1 4.4 14 4.6 4.6 0 0 1-2.6 3M73.8 210.3l-.2 .4M73.8 205.1v5.2M74.5 200.3l-1.1 .4M74.5 200.3l1.2 .8M74.7 201.5v.8M75.7 201.1l-1 .4M76.9 200.6a.7 .7 0 0 1-1.2 .5M79.2 200.9l3 .3a.27 .27 0 0 1 .2 .3 .27 .27 0 0 1-.2 .3M79.3 200.3h-.1M82 207.3l-8.4 3.4"/>
<path d="M82.1 206.9l-.1 .4M82.1 206.9l-8.3 3.4M82.2 201.8l-8.4 3.3M82.2 201.8l-.1 5.1M82.4 206.7l-.4 .6M82.4 206.7l-.3 .2M82.4 201.5v5.2M112.1 218.8l.1-.2a1.22 1.22 0 0 1 .9 2 1.31 1.31 0 0 1-1-1.8zM112.2 219.6l.4 .6M112.3 219l-.1 .6M112.5 201.3a1.24 1.24 0 0 1 .8 1.9 1.25 1.25 0 0 1-.8-1.9zM112.5 201.6v.7"/>
<path d="M112.5 202.3l.4 .6M112.6 217.6a1.37 1.37 0 0 1 1.6 1.1l.3 .9a.98 .98 0 0 1-.7 1.5 2 2 0 0 1-1.7-1.4 2 2 0 0 1 .5-2.1zM112.7 217.6l.1-.1a1.93 1.93 0 0 1 1.9 2 1.16 1.16 0 0 1-.6 1.5M112.7 218.9a1.19 1.19 0 0 1 .4 1.3M112.7 218.9h-.3l-.1 .1M112.7 218.9l-.4 .1M112.7 218.9v.1M112.7 200.4a.98 .98 0 0 1 1.5 .5 1.84 1.84 0 0 1 0 2.8 1.97 1.97 0 0 1-1.8-1.2 1.97 1.97 0 0 1 .3-2.1zM112.8 219.4l.3 .5M112.8 219.4l-.6 .2M112.9 219.1l-.1 .3M112.9 201.6a1.16 1.16 0 0 1 .4 1.2"/>
<path d="M112.9 201.6l-.3-.1-.1 .1M112.9 201.6h-.4M112.9 201.6h.1M112.9 200.2a1.57 1.57 0 0 1 1.9 1.5l.1 .5a1.1 1.1 0 0 1-.6 1.5M113.1 202.1l.3 .4M113.1 201.8v.3M113.1 202.1l-.6 .2M113.1 219.9v.3M113.3 202.8l-.4 .1M113.3 202.7l-.4 .2M113.4 202.6l-.1 .2M113.9 218a1.23 1.23 0 0 1 1 1.8l-.2 .1"/>
<path d="M113.9 217.9h.1M113.9 217.9a1.24 1.24 0 0 1 .9 2M114 218.1a1.52 1.52 0 0 1 .7 1.7M114.1 217.9a1.14 1.14 0 0 1 1.1 .5 1.14 1.14 0 0 1 0 1.3h-.2M114.2 217.8a1.24 1.24 0 0 1 1 1.9M114.3 200.8l.6 .9v.8M114.3 200.6a1.19 1.19 0 0 1 1.2 .5 1.19 1.19 0 0 1 0 1.3h-.3M114.4 217.8a1.13 1.13 0 0 1 1.2 .5 1.13 1.13 0 0 1-.1 1.2l-.2 .1M114.5 200.5a1.19 1.19 0 0 1 .9 1.9M114.5 200.4l-.1 .1M114.5 217.7a1.2 1.2 0 0 1 1 1.8M114.5 217.7h.1"/>
<path d="M114.7 200.4a1.26 1.26 0 0 1 1.1 1.8h-.3M114.7 217.6a1.16 1.16 0 0 1 1.2 .6 1.16 1.16 0 0 1 0 1.2l-.3 .1M114.8 200.3h.1M114.8 200.3a1.19 1.19 0 0 1 .9 1.9M114.9 217.5l-.1 .1M114.9 217.6a1.23 1.23 0 0 1 .9 1.9M115 200.3v-.1a1.26 1.26 0 0 1 1.1 1.9h-.2M115 217.5h.1a1.26 1.26 0 0 1 1.1 1.8h-.2M115.1 202.5h.1M115.1 200.2h.1M115.1 202.5a1.2 1.2 0 0 0-1-1.9 1.3 1.3 0 0 1 1 1.9h-.2M115.1 200.2a1.27 1.27 0 0 1 1 1.9"/>
<path d="M115.1 219.7h.1M115.2 217.4a1.24 1.24 0 0 1 1 1.9M115.3 200.2a1.13 1.13 0 0 1 1.1 .5 1.13 1.13 0 0 1 0 1.2l-.2 .1M115.4 217.4a1.14 1.14 0 0 1 1.1 .5 1.14 1.14 0 0 1 0 1.2l-.2 .1M115.5 200.1a1.2 1.2 0 0 1 .9 1.8M115.5 200.1h-.1M115.5 219.6h.1M115.5 217.3a1.24 1.24 0 0 1 1 1.8M115.6 200a1.17 1.17 0 0 1 1.1 .5 1.17 1.17 0 0 1 .1 1.3l-.3 .1M115.7 217.2a1.13 1.13 0 0 1 1.2 .5 1.13 1.13 0 0 1-.1 1.3h-.2M115.9 217.2a1.2 1.2 0 0 1 .9 1.8M115.9 217.1l-.1 .1"/>
<path d="M116 217.1a1.16 1.16 0 0 1 1.2 .5 1.16 1.16 0 0 1 0 1.3h-.3M116.2 219.3h-.1M116.2 217a1.22 1.22 0 0 1 1 1.9M116.2 217h-.1M116.3 217l.1-.1a1.26 1.26 0 0 1 1.1 1.9h-.2M116.4 202h.1M116.5 219.2h.1M116.5 216.9a1.23 1.23 0 0 1 .9 1.9M116.7 216.9a1.14 1.14 0 0 1 1.1 .5 1.14 1.14 0 0 1 0 1.2l-.2 .1M116.8 219h.1M116.8 216.7a1.24 1.24 0 0 1 1 1.9M117 216.7a1.13 1.13 0 0 1 1.2 .5 1.13 1.13 0 0 1-.1 1.3h-.2"/>
<path d="M117.1 201.7h-.1M117.2 218.9h-.1M117.2 216.6h-.1M117.2 216.6a1.17 1.17 0 0 1 .9 1.9M117.3 216.6a1.16 1.16 0 0 1 1.2 .5 1.16 1.16 0 0 1 0 1.3h-.2M117.4 201.5l-.1 .1M117.5 216.5a1.23 1.23 0 0 1 .9 1.9M117.5 216.5h-.1M117.7 216.5v-.1a1.26 1.26 0 0 1 1.1 1.8l-.2 .1M117.7 201.4h.1M117.8 218.7h.1M117.8 216.4a1.23 1.23 0 0 1 .9 1.9"/>
<path d="M118 216.3a1.26 1.26 0 0 1 1.1 1.8h-.2M118 201.3h.1M118.1 216.2h.1M118.1 216.2a1.2 1.2 0 0 1 1 1.9M118.3 216.2a1.13 1.13 0 0 1 1.2 .5 1.13 1.13 0 0 1 0 1.2l-.3 .1M118.5 216.1h-.1M118.5 216.1a1.17 1.17 0 0 1 .9 1.8M118.6 216a1.15 1.15 0 0 1 1.2 .6 1.15 1.15 0 0 1 0 1.2l-.2 .1M118.7 201h-.1M118.7 216a1.19 1.19 0 0 1 1 1.8M119 215.9a1.26 1.26 0 0 1 1.1 1.8h-.2M119 200.9h.1"/>
<path d="M119.1 215.8h.1M119.1 215.8a1.19 1.19 0 0 1 1 1.9M119.3 200.8h.1M119.3 215.7a1.16 1.16 0 0 1 1 1.8M119.4 218h.1M119.9 215.8a1.13 1.13 0 0 1 .6 1.4M120 200.5h.1M120.3 200.4h.1M123.6 214.2a.89 .89 0 0 1 .9 .6 .89 .89 0 0 1-.3 1l-.6-.6-.1-.6zM284 215.8l.1-.2a1.27 1.27 0 0 1 .9 1.9 1.28 1.28 0 0 1-1-1.7zM284.1 216v.6M284.1 216.6l.4 .6"/>
<path d="M284.2 214.8l.1-.1a.97 .97 0 0 1 1.6 .6 1.84 1.84 0 0 1 0 2.7 1.99 1.99 0 0 1-1.8-1.1 1.99 1.99 0 0 1 .1-2.1zM284.6 215.9a1.16 1.16 0 0 1 .4 1.3M284.6 215.9l-.5 .1M284.6 215.9h.1M284.6 214.6l.1-.1a2.3 2.3 0 0 1 1.7 3.2l-.4 .3M284.7 216.4l.3 .4M284.7 216.1v.3M284.7 216.4l-.6 .2M285 217.2h-.5M285 217.8l-.1 6.5 4 2.5M285 216.9v.3M285 217l-.5 .2"/>
<path d="M285.2 200.5l-.2 14M285.8 214.9h.1M285.9 215.1a1.41 1.41 0 0 1 .7 1.7M286 214.9a1.16 1.16 0 0 1 1.1 .5 1.16 1.16 0 0 1 0 1.3h-.3M286.1 214.8h.1M286.1 214.8a1.24 1.24 0 0 1 1 1.9M286.3 214.8v-.1a1.23 1.23 0 0 1 1.1 1.8l-.2 .1M286.4 214.7a1.22 1.22 0 0 1 1 1.9M286.7 216.8h.1M286.7 216.8a1.18 1.18 0 0 0-.9-1.9 1.29 1.29 0 0 1 1 1.9l-.2 .1M287 214.8l.3 .2 .3 .7M287.1 216.7h-.1"/>
<path d="M68.8 223.3a1.42 1.42 0 0 1 1.4 1.8 .66 .66 0 0 1-.6 .7 .66 .66 0 0 1-.7-.6l-.4-1.1zM81.1 230.5l-6.9 2.9M89.6 230.4v.4l3.3 2-.1 2.2 .7 .4M89.7 225.1v.4a4.4 4.4 0 0 1 .5 4.5l-.6 .4M89.7 225.1l1.2-.5 2.1 1.2M89.9 230.3l-.3 .1M93 224.9l.7 .5M93 224.9v2.2l-3.3-2M93.5 235.4l.9 .1M93.7 225.4h.9M93.7 225.4l-.2 10M94.6 225.4l-.2 10.1"/>
<path d="M97.5 230.5a1.01 1.01 0 0 1 1.4-.4 1.01 1.01 0 0 1 .3 1.5 1.67 1.67 0 0 1-2 1.3 1.57 1.57 0 0 1 .3-2.4zM97.6 225.5a1.02 1.02 0 0 1 1.4-.4 1.02 1.02 0 0 1 .3 1.5l-.2 .4a1.31 1.31 0 0 1-2.1 .6 1.96 1.96 0 0 1 .6-2.1zM97.6 230.4h.2a.84 .84 0 0 1 .2 1 .84 .84 0 0 1-1 .4l-.1-.2 .6-.6-.2-.2M97.7 225.4a.78 .78 0 0 1 .5 .8 .78 .78 0 0 1-.7 .7l-.4-.1-.2-.2M100.7 222.6l.3-.1 2.4 1.5M101 222.8l-1.1-.7-6.9 2.8M101 222.8l-6.4 2.6M101 222.8v2.2l2.4-1M103.3 229.7l-2.4 1v2.2l-6.5 2.6M103.4 224l-.1 5.7M111.7 235.9v.3M111.7 235.9v.2"/>
<path d="M111.7 236.2v.2M112.5 239.6l-4.6-2.9a.86 .86 0 0 0-.8 .4 .86 .86 0 0 0 0 1l4.6 2.8M112.5 239.6a.92 .92 0 0 1 1-.3 .92 .92 0 0 1 .7 .8l-2.5 1.1a2.36 2.36 0 0 1 .8-1.6zM112.6 234.6l-4.6-2.9a.86 .86 0 0 0-.8 .4 .86 .86 0 0 0 0 1l4.5 2.8M112.6 234.6a.93 .93 0 0 1 1-.3 .93 .93 0 0 1 .6 .8l-2.5 1a2.39 2.39 0 0 1 .9-1.5zM112.7 239.5l-.8 .6-.2 .9M112.8 234.4l-.9 .7-.2 .9M113.1 220.2l-.2 .1-.3-.1M113.1 220.2h-.5M113.1 220.1l-.5 .1M113.8 235.3v.1M113.8 235.4h.4"/>
<path d="M113.8 235.4l-2.1 .8M114.2 235.4a1.71 1.71 0 0 1-2.2 1.7l-.3-.7M114.2 235.4l-2.5 1M111.7 240.9v.5M113.7 240.4l-2 .8v-.3M113.7 240.3v.1M113.7 240.4h.5M114.2 240.4a1.93 1.93 0 0 1-2 1.9l-.3-.2-.2-.7M114.2 240.4l-2.5 1"/>
</g>
<g fill="none" stroke="#000" stroke-width=".22" stroke-dasharray="6.3 1.3 1.3 1.3 1.3 1.3">
<path d="M137.2 155.6h.1M188.6 151.6l.1-.3a1.02 1.02 0 0 1 1.4-.8 1.14 1.14 0 0 1-.1 1.2 1.14 1.14 0 0 1-1.2 .4l-.2-.5M127.3 174.8l-.1-.2a.58 .58 0 0 0-.8 .2 .58 .58 0 0 0 .2 .8l.3-.2 .4-.6M128.9 176.3l-2.1-1.3M74.5 199.8l.1-.4a.46 .46 0 0 1 .8-.3 .46 .46 0 0 1-.1 .8l-.5 .3-.3-.4M75.8 195.3a.71 .71 0 0 1 1.2-.4M120.7 199.1l3.6-1.5M124.8 197.9l-.1-.6a.62 .62 0 0 0-.8-.5 .99 .99 0 0 0 .8 1.6l.1-.5M140.2 184.2l.5-.2M140.4 183.5v-.3M87.7 217.1l-4.7 1.9M114.1 203.7a.79 .79 0 0 0 .7-1"/>
<path d="M114.8 202.7a2.36 2.36 0 0 0-1.7-2.5l-.4 .2M120.4 216.4l3.7-1.5M124.6 215.3l-.2-.6a.62 .62 0 0 0-.7-.5 .99 .99 0 0 0 .7 1.5l.2-.4M70 224.2l-.6 .3M90.3 226.6l-2.5-1.6M112.2 239.7l-.3 .4-.2 .5M112.3 234.7l-.4 .4-.1 .5M113.8 221a.79 .79 0 0 0 .8-1M114.6 220a2.36 2.36 0 0 0-1.8-2.5l-.3 .2"/>
</g>
<path d="M122.4 175.6l-.3-1.1a.73 .73 0 0 0-.5-.7 .73 .73 0 0 0-.8 .3 1.85 1.85 0 0 0 1 2.2 .59 .59 0 0 0 .6-.7M68.5 224a.65 .65 0 0 1 .6-.8 .65 .65 0 0 1 .7 .6l.4 1a.65 .65 0 0 1-.7 .9l-.7-.6-.3-1.1" fill="none" stroke="#000" stroke-width=".22" stroke-dasharray="6.3 1.3 1.3 1.3 1.3 1.3" stroke-dashoffset="3.3"/>
<path d="M204.2 160.5l-14.8-9.2" fill="none" stroke="#000" stroke-width=".22" stroke-dasharray="6.3 1.3 1.3 1.3 1.3 1.3" stroke-dashoffset=".8"/>
<path d="M129.2 150.7l-.3 25.6" fill="none" stroke="#000" stroke-width=".22" stroke-dasharray="6.3 1.3 1.3 1.3 1.3 1.3" stroke-dashoffset="3.1"/>
<path d="M137.2 155.6l-8-4.9" fill="none" stroke="#000" stroke-width=".22" stroke-dasharray="6.3 1.3 1.3 1.3 1.3 1.3" stroke-dashoffset="4.9"/>
<path d="M140.3 182.8l-3.1-27.2" fill="none" stroke="#000" stroke-width=".22" stroke-dasharray="6.3 1.3 1.3 1.3 1.3 1.3" stroke-dashoffset="2.2"/>
<path d="M104.7 218.2l-29.7-18.6" fill="none" stroke="#000" stroke-width=".22" stroke-dasharray="6.3 1.3 1.3 1.3 1.3 1.3" stroke-dashoffset="4.7"/>
<path d="M87.7 219.9l16.9-6.8M87.8 225l16.9-6.8" fill="none" stroke="#000" stroke-width=".22" stroke-dasharray="6.3 1.3 1.3 1.3 1.3 1.3" stroke-dashoffset=".4"/>
<path d="M107.1 237.1l-9.9-6.2M107.2 232.1l-10-6.2" fill="none" stroke="#000" stroke-width=".22" stroke-dasharray="6.3 1.3 1.3 1.3 1.3 1.3" stroke-dashoffset="3.7"/>
<path d="M104.6 213.1l-28.2-17.6" fill="none" stroke="#000" stroke-width=".22" stroke-dasharray="6.3 1.3 1.3 1.3 1.3 1.3" stroke-dashoffset="-.7"/>
<path d="M94.6 224.3l-6.9-4.4" fill="none" stroke="#000" stroke-width=".22" stroke-dasharray="6.3 1.3 1.3 1.3 1.3 1.3" stroke-dashoffset="5.4"/>
<path d="M60.2 199.9l27.5 17.2" fill="none" stroke="#000" stroke-width=".22" stroke-dasharray="6.3 1.3 1.3 1.3 1.3 1.3" stroke-dashoffset="-.3"/>
<path d="M121.5 175l-7.2 3" fill="none" stroke="#000" stroke-width=".22" stroke-dasharray="6.3 1.3 1.3 1.3 1.3 1.3" stroke-dashoffset="5.6"/>
<path d="M93.8 186.3l-11.2 4.5" fill="none" stroke="#000" stroke-width=".22" stroke-dasharray="6.3 1.3 1.3 1.3 1.3 1.3" stroke-dashoffset="3.5"/>
<path d="M70.6 195.7l-10.4 4.2" fill="none" stroke="#000" stroke-width=".22" stroke-dasharray="6.3 1.3 1.3 1.3 1.3 1.3" stroke-dashoffset="3.9"/>
<text font-size="6.3" x="408.1" y="263.1">A</text>
<text font-size="4.9" x="347.5" y="248.2">2020-10-09 Stereotactic mount Asm</text>
<g font-size="4.2">
<text x="223.3" y="15.5">ITEM NO.</text>
<text x="275.6" y="15.5">PartNo</text>
<text x="343.9" y="15.5">DESCRIPTION</text>
<text x="396.8" y="13.4">Default/</text>
<text x="400.7" y="17.5">QTY.</text>
<text x="231.2" y="25.4">1</text>
<text x="257.5" y="25.4">2020-10-09 MOUNT YOKE</text>
<text x="343.5" y="25.4">MOUNT YOKE</text>
<text x="404.1" y="25.4">1</text>
<text x="231.2" y="35.7">2</text>
<text x="255.5" y="35.7">2020-06-17 MOUNT CLAMP</text>
<text x="335.1" y="35.7">MOUNT CLAMP BODY</text>
<text x="404.1" y="35.7">2</text>
<text x="231.2" y="45.9">3</text>
<text x="255.5" y="45.9">2020-06-17 MOUNT CLAMP</text>
<text x="335.1" y="45.9">MOUNT CLAMP BODY</text>
<text x="404.1" y="45.9">2</text>
<text x="231.2" y="56.1">4</text>
<text x="249.1" y="56.1">2020-06-17 MOUNT CLAMP KNOB</text>
<text x="335.1" y="56.1">MOUNT CLAMP KNOB</text>
<text x="404.1" y="56.1">2</text>
<text x="248.4" y="64.2">2022-05-27 FIBERGLASS THREADED</text>
<text x="231.2" y="66.3">5</text>
<text x="277.9" y="68.4">ROD</text>
<text x="321.5" y="66.3">3/8--16 FIBERGLASS THREADED ROD</text>
<text x="404.1" y="66.3">2</text>
<text x="231.2" y="76.3">6</text>
<text x="247.9" y="76.3">McMASTER-CARR ITEM #9248A247</text>
<text x="329.1" y="76.3">10-24 x 1&quot; BRASS FLAT HEAD</text>
<text x="404.1" y="76.3">4</text>
<text x="231.2" y="84.8">7</text>
<text x="251.4" y="84.8">MCMASTER-CARR #92991A240</text>
<text x="335.8" y="84.8">10-24 Brass Set Screw</text>
<text x="404.1" y="84.8">2</text>
<text x="231.2" y="92.1">8</text>
<text x="252.7" y="92.1">2022-05-27 STEREOTACTIC PIN</text>
<text x="338.7" y="92.1">STEREOTACTIC PIN</text>
<text x="404.1" y="92.1">2</text>
<text x="231.2" y="99.4">9</text>
<text x="251.4" y="99.4">MCMASTER-CARR #97715A267</text>
<text x="324.5" y="99.4">1/4&quot;-20 X 1&quot; BRASS BUTTON HEAD</text>
<text x="404.1" y="99.4">4</text>
<text x="293.4" y="129.8">ENSURE SET SCREWS</text>
<text x="293.4" y="134">ARE FULLY BELOW</text>
<text x="293.4" y="138.2">SURFACE</text>
<text x="152.1" y="153.3">7</text>
<text x="85.8" y="166.9">5</text>
<text x="54.1" y="171">2</text>
<text x="200.1" y="176.5">8</text>
<text x="200.3" y="177.7">1</text>
<text x="320.3" y="224.5">ASSEMBLED VIEW</text>
<text x="152.6" y="235.9">EXPLODED VIEW</text>
<text x="50.3" y="243.6">4</text>
<text x="75" y="247.7">3</text>
<text x="98.7" y="247.7">6</text>
<text x="127.2" y="247.7">9</text>
</g>
<text font-size="3.5" x="202.5" y="260.9">University of Utah Dept. of Radiology</text>
<g font-size="3.4">
<text x="347.5" y="240.9">TITLE:</text>
<text x="407.4" y="257.6">REV</text>
<text x="346.8" y="268.1">QTY:</text>
<text x="368" y="268.1">SCALE: 1:3</text>
<text x="393.8" y="267.9">SHEET 1 OF 6</text>
</g>
<g font-size="3.2">
<text x="201.5" y="268">Phone: (801) 585-7400 Fax: (801) 585-3592</text>
<text x="202.6" y="264.8">729 Arapeen Dr., Salt Lake City, UT 84108</text>
</g>
<g font-size="2.5">
<text x="325.8" y="240.8">RM</text>
<text x="333.3" y="240.9">27 MAY '22</text>
<text x="352.1" y="261.7">--</text>
<text x="356.5" y="268">1</text>
</g>
<text font-size="2.4" x="307.5" y="249.1">UNLESS OTHERWISE SPECIFIED:</text>
<g font-size="2.2">
<text x="305.4" y="240.4">DRAWN</text>
<text x="305.5" y="245.3">CHECKED</text>
<text x="307.4" y="252.1">DIMENSIONS ARE IN INCHES</text>
<text x="307.4" y="254.7">TOLERANCES:</text>
<text x="307.4" y="257.4">FRACTIONAL:</text>
<text x="323.3" y="257.4">1/64&quot;</text>
<text x="307.4" y="262.7">TWO PLACE DECIMAL:</text>
<text x="307.4" y="260">ANGULAR:</text>
<text x="323.5" y="260">1</text>
<text x="333.8" y="262.7">0.015</text>
<text x="307.4" y="265.3">THREE PLACE DECIMAL:</text>
<text x="307.4" y="268">FOUR PLACE DECIMAL:</text>
<text x="333.6" y="265.3">0.003</text>
<text x="333.9" y="268">0.001</text>
</g>
<g font-size="2">
<text x="270.2" y="244.5">THE INFORMATION CONTAINED</text>
<text x="270.2" y="241.1">PROPRIETARY AND CONFIDENTIAL</text>
<text x="270.2" y="247">IN THIS DRAWING IS THE SOLE</text>
<text x="270.2" y="249.5">PROPERTY OF UNIVERSITY OF UTAH</text>
<text x="270.2" y="252.1">DEPT. OF RADIOLOGY. ANY</text>
<text x="270.2" y="254.6">REPRODUCTION IN PART OR AS</text>
<text x="270.2" y="257.1">A WHOLE WITHOUT THE WRITTEN</text>
<text x="347.7" y="257.1">MATERIAL</text>
<text x="270.2" y="259.6">PERMISSION OF UNIVERSITY OF</text>
<text x="270.2" y="262.1">UTAH DEPT. OF RADIOLOGY IS</text>
<text x="270.2" y="264.7">PROHIBITED.</text>
</g>
</svg>
